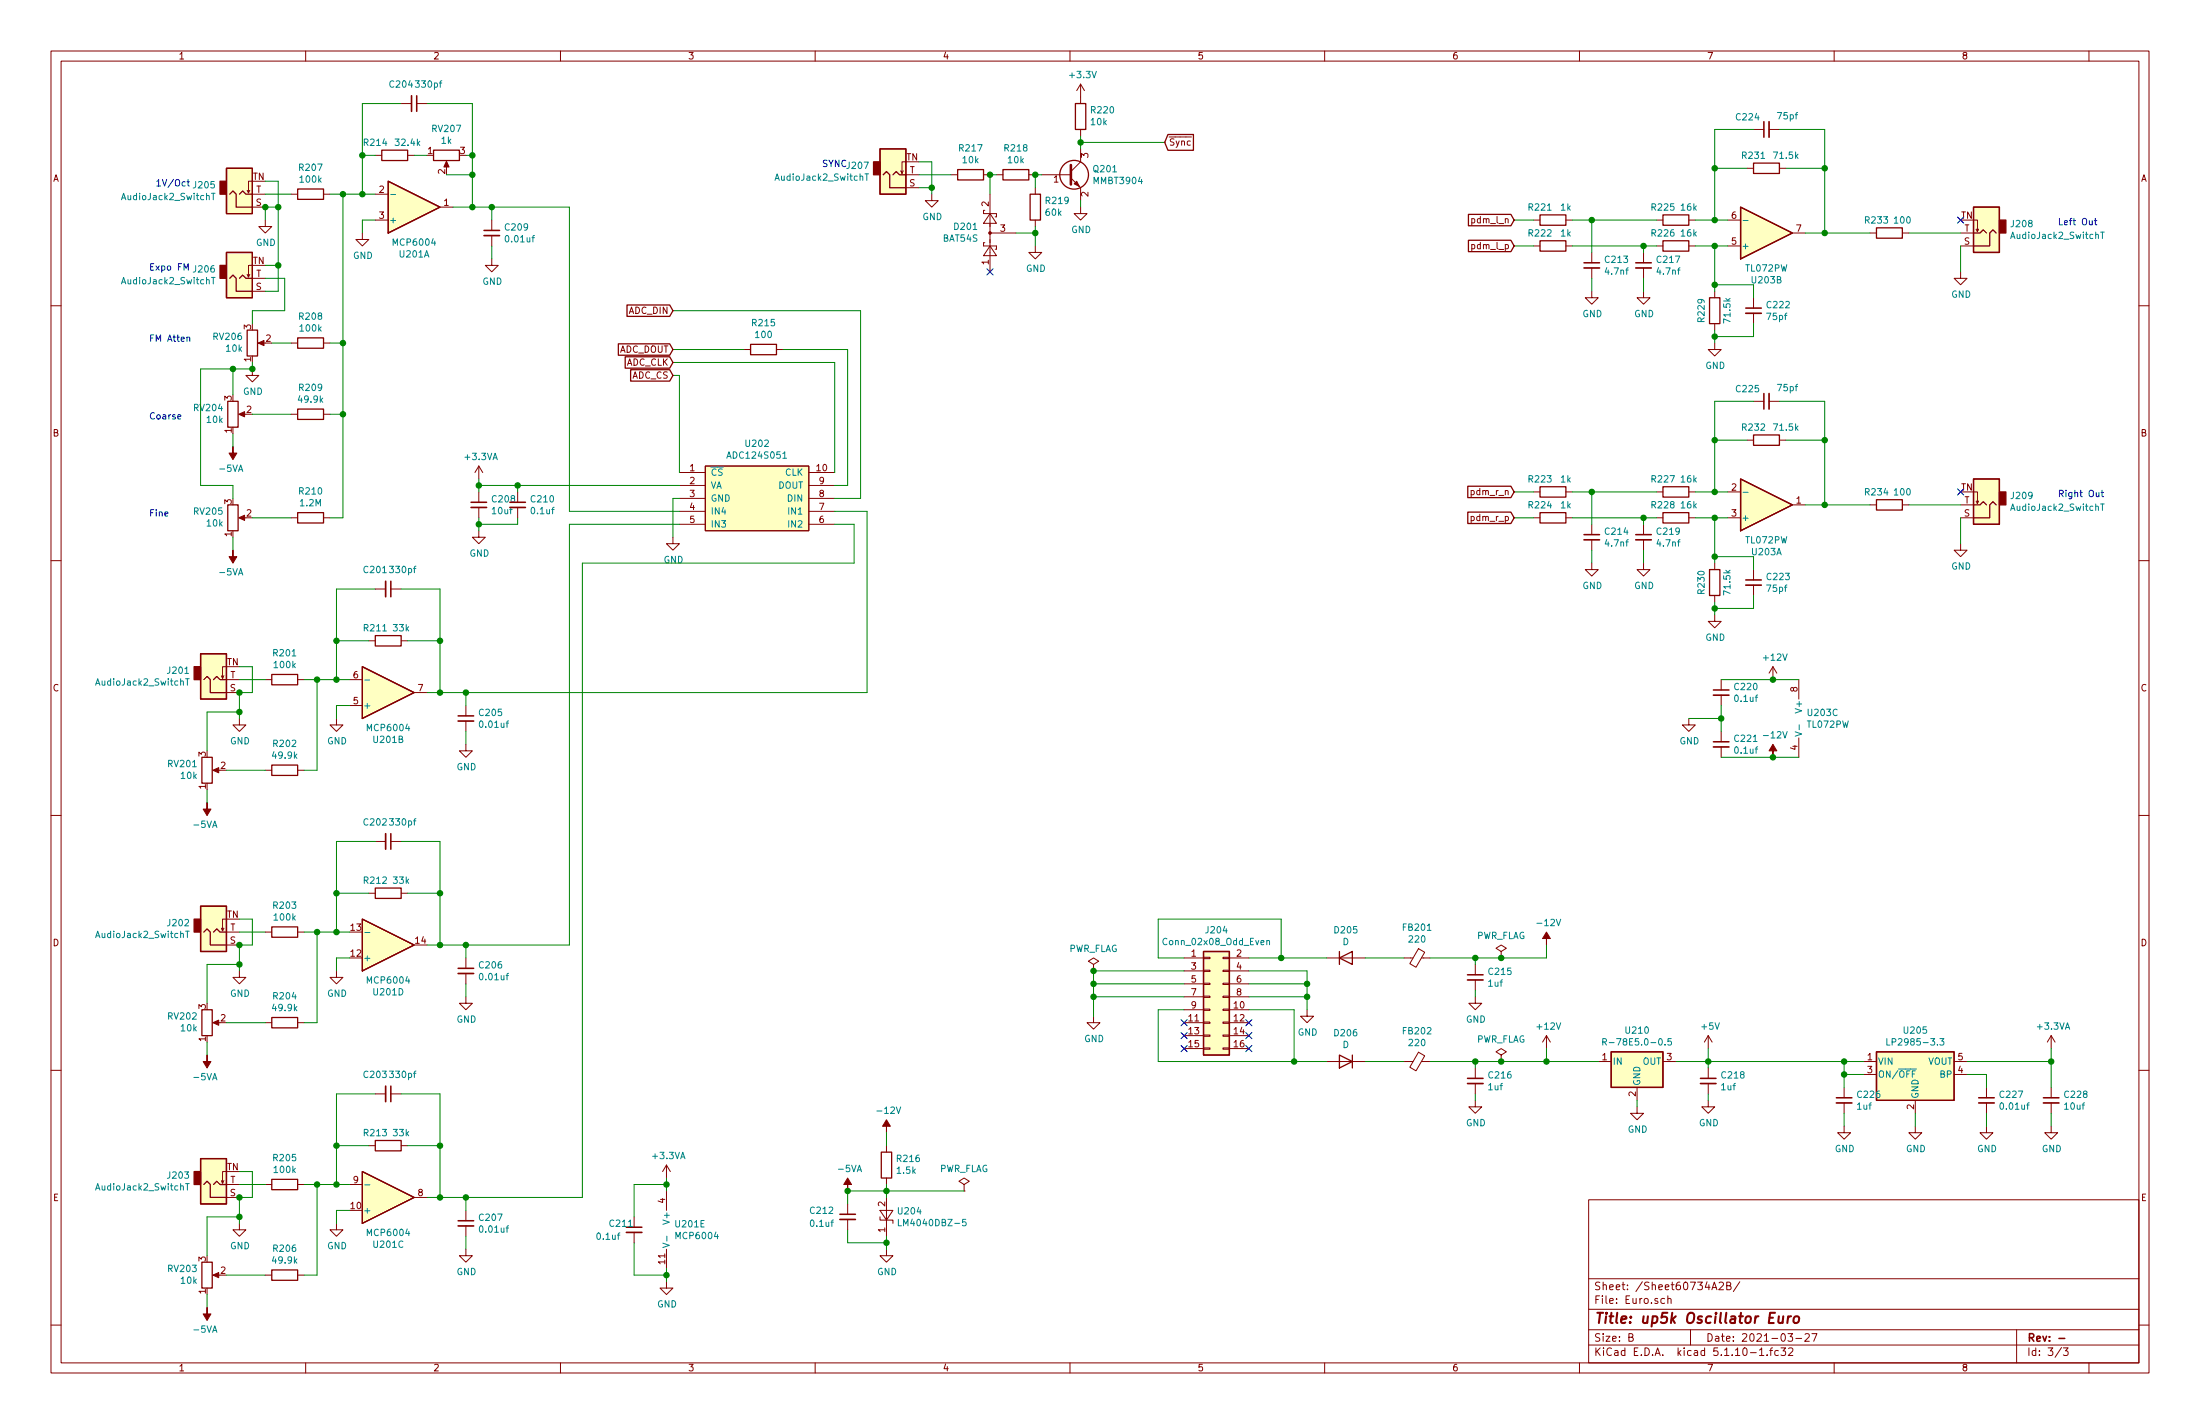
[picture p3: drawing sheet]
<svg xmlns="http://www.w3.org/2000/svg" width="432mm" height="279mm" viewBox="0 0 432 279" stroke-linecap="round" stroke-linejoin="round" font-family="sans-serif">
<g fill="none" stroke="#840000" stroke-width=".2">
<path d="M10 10h411.8v259.4h-411.8zM12 12h407.8v255.4h-407.8zM60 10v2M110 10v2M160 10v2M210 10v2M212.1 16.5v3.8M212.1 16.5l-.8 1.3M212.1 16.5l.8 1.3M260 10v2M310 10v2M360 10v2"/>
<path d="M410 10v2M49 37.3l-.2 .5M49.5 35.6h-.7v2.2l-.3-.5M49.5 38.1h2.6M57.1 38.1h1.3M63.5 38.1h1.3M73.7 38.1h2.5M73.7 30.5h1.2M78.7 20.3h2.1M80 30.5h1.3M81.8 20.3h2M87.6 32v1"/>
<path d="M177.3 33.5l-.3 .5M177.8 31.8h-.8v2.2l-.2-.5M177.8 34.3h2.5M177.8 36.8h2.5M182.9 38.1v1.3h1.2l-1.2 1.2-1.3-1.2h1.3M186.7 34.3h1.3M193 34.3h1.3M194.3 38.1v15.2M195.6 34.3h1.2M201.9 34.3h1.3M203.2 36.8v1.3M204.5 34.3h5.7"/>
<path d="M210.2 34.9l1.9 1.9v2.6M212.1 25.4v1.3M212.1 29.2v2.6l-1.9 1.9M342.9 33h1.3M344.2 25.4h2M347.2 25.4h2M349.2 33h1.3M10 60h2M49 53.8l-.2 .6M49.5 52.1h-.7v2.3l-.3-.6M49.5 40.6h2.6M49.5 57.2h2.6"/>
<path d="M49.5 54.6h2.6M52.1 43.2v1.3h1.2l-1.2 1.2-1.3-1.2h1.3M71.1 45.7v1.3h1.3l-1.3 1.3-1.3-1.3h1.3M73.7 43.2h2.5M86.4 40.6h2.5M96.5 50.8v1.3h1.3l-1.3 1.2-1.3-1.2h1.3M96.5 43.2v2M96.5 46.2v2.1M193.3 47.6h-.3v.7h2.6v.6h-.3M193.3 41.3h-.3v.6h2.6v.6h-.3M194.3 48.3l1.3 1.9h-2.6zM194.3 41.9l1.3 1.9h-2.6z"/>
<path d="M194.3 45.7h5.1M203.2 48.3v1.2h1.3l-1.3 1.3-1.3-1.3h1.3M203.2 43.2v1.3M212.1 40.6v1.3h1.3l-1.3 1.3-1.3-1.3h1.3M301 48.3h1.3M301 43.2h1.3M307.3 48.3h1.3M307.3 43.2h1.3M312.4 57.2v1.2h1.3l-1.3 1.3-1.3-1.3h1.3M312.4 49.5v2.1M312.4 52.6v2M322.6 57.2v1.2h1.2l-1.2 1.3-1.3-1.3h1.3"/>
<path d="M322.6 49.5v2.1M322.6 52.6v2M325.1 48.3h1.3M325.1 43.2h1.3M331.5 48.3h1.2M331.5 43.2h1.2M336.5 57.2v1.2M339.1 48.3h2.5M339.1 43.2h2.5M344.2 58.4v2.1M351.8 45.7h2.5M367 45.7h1.3"/>
<path d="M373.4 45.7h1.2M384.8 53.3v1.3h1.3l-1.3 1.3-1.3-1.3h1.3M384.8 45.7h2.5M384.8 48.3h2.5M387.3 43.2h.8v2.3l.3-.5M387.9 45l.2 .5M419.8 60h2M49.5 72.4v1.3h1.3l-1.3 1.2-1.2-1.2h1.2M51.1 67.3h1M57.1 67.3h1.3M63.5 67.3h1.3M146 68.6h1.3"/>
<path d="M152.4 68.6h1.3M336.5 67.3v1.3h1.3l-1.3 1.3-1.2-1.3h1.2M336.5 63.5v1.3M344.2 61.5v2M344.2 78.7h2M347.2 78.7h2M47.2 81.3h1.1M57.1 81.3h1.3M63.5 81.3h1.3M94 91.4l-.8 1.3M94 91.4v2.6M94 96.5v2.1"/>
<path d="M94 99.6v2M94 91.4l.7 1.3M101.6 96.5v2.1M101.6 99.6v2M133.3 92.7h5.1M133.3 95.3h5.1M133.3 97.8h5.1M138.4 91.4h20.3v12.7h-20.3zM158.7 92.7h5.1M158.7 95.3h5.1M158.7 97.8h5.1M301 96.5h1.3"/>
<path d="M307.3 96.5h1.3M325.1 96.5h1.3M331.5 96.5h1.2M339.1 96.5h2.5M342.9 86.4h1.3M349.2 86.4h1.3M351.8 99.1h2.5M367 99.1h1.3M373.4 99.1h1.2M384.8 99.1h2.5M387.3 96.5h.8v2.3l.3-.5M387.9 98.3l.2 .5"/>
<path d="M10 110h2M47.2 101.6h1.1M57.1 101.6h1.3M63.5 101.6h1.3M73.7 115.6h2M76.7 115.6h2M94 104.1v1.3h1.2l-1.2 1.3-1.3-1.3h1.3M132.1 105.4v1.3h1.2l-1.2 1.3-1.3-1.3h1.3M133.3 100.3h5.1M133.3 102.9h5.1M158.7 100.3h5.1M158.7 102.9h5.1"/>
<path d="M301 101.6h1.3M307.3 101.6h1.3M312.4 110.5v1.3h1.3l-1.3 1.2-1.3-1.2h1.3M312.4 102.9v2M312.4 105.9v2.1M322.6 110.5v1.3h1.2l-1.2 1.2-1.3-1.2h1.3M322.6 102.9v2M322.6 105.9v2.1M325.1 101.6h1.3M331.5 101.6h1.2M336.5 110.5v1.3M336.5 116.8v1.3"/>
<path d="M339.1 101.6h2.5M344.2 111.8v2M344.2 114.8v2M384.8 106.7v1.3h1.3l-1.3 1.2-1.3-1.2h1.3M384.8 101.6h2.5M419.8 110h2M43.9 132.6l-.2 .5M44.4 130.8h-.7v2.3l-.3-.5M44.4 135.9h2.6M44.4 133.4h2.6M52.1 133.4h1.2M58.4 133.4h1.3"/>
<path d="M68.6 133.4h2.5M68.6 138.4h2.5M72.4 125.7h1.3M78.7 125.7h1.3M81.3 135.9h2.5M91.4 138.4v2.1M336.5 120.7v1.2h1.3l-1.3 1.3-1.2-1.3h1.2M337.8 133.4v2M337.8 136.4v2M348 130.8l-.8 1.3M348 130.8v2.6M348 130.8l.7 1.3"/>
<path d="M353.1 133.4v3.8M10 160h2M42.2 151.1h1M47 141v1.2h1.3l-1.3 1.3-1.3-1.3h1.3M52.1 151.1h1.2M58.4 151.1h1.3M66 141v1.2h1.3l-1.3 1.3-1.2-1.3h1.2M91.4 146.1v1.2h1.3l-1.3 1.3-1.2-1.3h1.2M91.4 141.5v2M331.5 141v1.2h1.2l-1.2 1.3-1.3-1.3h1.3M337.8 143.5v2M337.8 146.6v2"/>
<path d="M353.1 144.8v3.8M419.8 160h2M72.4 175.3h1.3M73.7 165.1h2M76.7 165.1h2M78.7 175.3h1.3M43.9 182.1l-.2 .5M44.4 180.3h-.7v2.3l-.3-.5M44.4 182.9h2.6M44.4 185.4h2.6M47 190.5v1.3h1.3l-1.3 1.2-1.3-1.2h1.3M52.1 182.9h1.2"/>
<path d="M58.4 182.9h1.3M66 190.5v1.3h1.3l-1.3 1.2-1.2-1.2h1.2M91.4 195.6v1.3h1.3l-1.3 1.2-1.2-1.2h1.2M91.4 188v2M91.4 191v2M214.6 199.4v1.3h1.3l-1.3 1.2-1.2-1.2h1.2M214.6 189.2l1-.6-1-.6-1 .6 1 .6v1.3M214.6 190.5h.1M232.4 188h3.8M232.4 198.1h3.8M232.4 190.5h3.8M232.4 193h3.8"/>
<path d="M232.4 195.6h3.8M236.2 198h1.3v.2h-1.3zM236.2 192.9h1.3v.3h-1.3zM236.2 190.4h1.3v.2h-1.3zM236.2 187.8h1.3v.3h-1.3zM236.2 195.5h1.3v.2h-1.3zM240 198h1.3v.2h-1.3zM240 192.9h1.3v.3h-1.3zM240 190.4h1.3v.2h-1.3zM240 187.8h1.3v.3h-1.3zM240 195.5h1.3v.2h-1.3zM241.3 188h3.8"/>
<path d="M241.3 198.1h3.8M241.3 190.5h3.8M241.3 193h3.8M241.3 195.6h3.8M256.5 198.1v1.3h1.3l-1.3 1.3-1.2-1.3h1.2M260.3 188h7.7M275.6 188h1.7M278.4 186.1l1.2 .7-1.7 3-1.2-.7zM279 188h1.7M289.6 195.6v1.3h1.2l-1.2 1.2-1.3-1.2h1.3M289.6 189.2v2.1M289.6 192.3v2"/>
<path d="M294.6 186.7l1.1-.6-1.1-.7-1 .7 1 .6v1.3M294.6 188h.1M10 210h2M42.2 200.7h1M52.1 200.7h1.2M58.4 200.7h1.3M73.7 214.6h2M76.7 214.6h2M232.4 200.7h3.8M232.4 203.2h3.8M232.4 205.7h3.8M236.2 200.5h1.3v.3h-1.3z"/>
<path d="M236.2 203.1h1.3v.2h-1.3zM236.2 205.6h1.3v.3h-1.3zM240 200.5h1.3v.3h-1.3zM240 203.1h1.3v.2h-1.3zM240 205.6h1.3v.3h-1.3zM241.3 200.7h3.8M241.3 203.2h3.8M241.3 205.7h3.8M260.3 208.3h7.7M275.6 208.3h1.7M278.4 206.5l1.2 .7-1.7 2.9-1.2-.7zM279 208.3h1.7"/>
<path d="M289.6 215.9v1.3h1.2l-1.2 1.2-1.3-1.2h1.3M289.6 209.6v2M289.6 212.6v2M294.6 207l1.1-.6-1.1-.7-1 .7 1 .6v1.3M294.6 208.3h.1M303.5 203.2l-.7 1.3M303.5 203.2v2.5M303.5 203.2l.8 1.3M313.7 208.3h2.5M321.3 217.2v1.2h1.3l-1.3 1.3-1.3-1.3h1.3M321.3 213.4v2.5M326.4 208.3h2.5"/>
<path d="M335.3 215.9v1.3h1.2l-1.2 1.2-1.3-1.2h1.3M335.3 203.2l-.8 1.3M335.3 203.2v2.5M335.3 209.6v2M335.3 212.6v2M335.3 203.2l.7 1.3M361.9 213.4v2M361.9 216.4v2M365.8 208.3h2.5M365.8 210.8h2.5M375.9 215.9v2.5M383.5 208.3h2.6"/>
<path d="M383.5 210.8h2.6M389.9 213.4v2M389.9 216.4v2M402.6 203.2l-.8 1.3M402.6 203.2v2.5M402.6 213.4v2M402.6 216.4v2M402.6 203.2l.8 1.3M419.8 210h2M43.9 231.6l-.2 .6M44.4 229.9h-.7v2.3l-.3-.6M44.4 235h2.6"/>
<path d="M44.4 232.4h2.6M52.1 232.4h1.2M58.4 232.4h1.3M68.6 232.4h2.5M72.4 224.8h1.3M78.7 224.8h1.3M81.3 235h2.5M91.4 237.5v2M124.5 238.8v2M130.8 228.6l-.8 1.3M130.8 228.6v2.5M130.8 233.7v3.8"/>
<path d="M130.8 228.6l.8 1.3M166.4 236.2v2.1M166.4 239.3v2M172.7 237.5h2.6l-1.3 1.9zM172.7 238.8v.6h2.6v.6M174 235v7.6M174 224.8v1.3M174 231.1v1.3M189.2 232.4l1-.6-1-.7-1 .7 1 .6v1.3M189.2 233.7h.1M311.8 235.4h108v32h-108zM361.9 221v1.3h1.3l-1.3 1.2-1.2-1.2h1.2"/>
<path d="M375.9 221v1.3h1.3l-1.3 1.2-1.3-1.2h1.3M389.9 221v1.3h1.3l-1.3 1.2-1.3-1.2h1.3M402.6 221v1.3h1.3l-1.3 1.2-1.3-1.2h1.3M10 260h2M42.2 250.2h1M47 240v1.3h1.3l-1.3 1.3-1.3-1.3h1.3M52.1 250.2h1.2M58.4 250.2h1.3M66 240v1.3h1.3l-1.3 1.3-1.2-1.3h1.2M91.4 245.1v1.3h1.3l-1.3 1.3-1.2-1.3h1.2M91.4 240.5v2.1M124.5 241.8v2"/>
<path d="M130.8 251.5v1.2h1.3l-1.3 1.3-1.3-1.3h1.3M130.8 245.1v3.8M174 245.1v1.3h1.3l-1.3 1.3-1.3-1.3h1.3M311.8 256.9h108M311.8 250.9h108M326.7 254.8h-.4l-.3 .2 .1 .6 .2 .2 .4-.1M327.4 254.9l.2-.1h.3l.1 1M327.4 254.3v1.5M336 253.1l.5-1.5 .5 1.5M336.1 252.6h.8M337.4 251.7l.6-.1 .2 .1 .1 .3-1 1.1h1M338.9 252.3l.7-.2v-.4l-.2-.1h-.5v1.5h.6l.2-.2 .1-.3-.4-.3"/>
<path d="M341.5 251.5l-1.3 1.9M419.8 260h2M60 267.4v2M110 267.4v2M160 267.4v2M210 267.4v2M260 267.4v2M310 267.4v2M311.8 263.9h108M311.8 260.9h108M319.7 262.4l.7-.1 .1-.2-.1-.4h-.7v1.5h.6l.2-.2 .1-.3-.4-.3M331.8 260.9v3"/>
<path d="M343.6 265.4h1.1M345.3 264.9l.5-.4v1.5M345.3 266h.9M346.8 265.8v.2M347.3 265h.6M347.9 264.5l-.4 .2v1.3M349 265h-.4l-.3 .3 .2 .6h.5M349.6 264.5h.9l-.5 .5 .4 .2v.6l-.2 .2-.6-.2M350.9 261.7h.9l-.4 .6 .4 .1v.6l-.2 .2-.7-.2M351.1 264.6l.5-.1 .2 .1 .1 .3-.9 1.1h.9M352.5 262.6h1.1M354.3 261.8l.5-.1 .3 .1v.3l-.9 1.1h.9"/>
<path d="M355.6 261.7h1l-.6 1.5M360 267.4v2M395.8 260.9v6.5M404.6 264.4l-1.2 1.9M405 264.5h.9l-.5 .5 .4 .2v.6l-.2 .2-.6-.2M410 267.4v2"/>
</g>
<g fill="none" stroke="#840000" stroke-width=".3">
<path d="M81.8 18.8v3M346.2 23.9v3M95 45.2h3M310.9 51.6h3M321.1 51.6h3M342.6 60.5h3.1M346.2 77.2v3.1M92.5 98.6h3M100.1 98.6h3M76.7 114v3.1M310.9 104.9h3M321.1 104.9h3"/>
<path d="M342.6 113.8h3.1M336.3 135.4h3M89.9 140.5h3.1M336.3 145.5h3M76.7 163.6v3M89.9 190h3.1M288 191.3h3.1M76.7 213.1v3.1M288 211.6h3.1M333.8 211.6h3M360.4 215.4h3.1M388.4 215.4h3"/>
<path d="M401.1 215.4h3M89.9 239.5h3.1M164.8 238.3h3.1M122.9 240.8h3.1M404.1 262.6h1.2"/>
</g>
<path d="M349.1 258.3v1.2a.6 .6 0 0 0 .8-.1M350 258.3l-.1 1.3M351 258.3l-.2 1.3M351.5 258.3h-.3l-.3 .3M352.2 258.4l.3-.1a.48 .48 0 0 1 .6 .3l-.2 .8a.54 .54 0 0 1-.5 .2 .54 .54 0 0 1-.4-.4z" fill="none" stroke="#840000" stroke-width=".41"/>
<g fill="none" stroke="#840000" stroke-width=".25">
<path d="M44.4 33h5.1v8.9h-5.1zM45.1 38.1l.6-.6 .7 .6v2.5h3.1M47 38.1l.6-.6 .7 .6h1.2M58.4 37.1h5.1v2h-5.1zM74.9 29.5h5.1v2h-5.1zM76.2 35.6l10.2 5-10.2 5.1zM85.1 29.5h5.1v2h-5.1zM172.7 29.2h5.1v8.9h-5.1zM173.4 34.3l.6-.6 .6 .6v2.5h3.2M175.3 34.3l.6-.6 .6 .6h1.3M188 33.3h5v2h-5zM196.8 33.3h5.1v2h-5.1z"/>
<path d="M202.2 38.1h2v5.1h-2zM211.1 20.3h2v5.1h-2zM229.2 26.4h5v3.1h-5l-.6-1.6zM344.2 32h5v2h-5zM44.4 49.5h5.1v8.9h-5.1zM45.1 54.6l.6-.6 .7 .6v2.6h3.1M47 54.6l.6-.6 .7 .6h1.2M123.1 59.8h8.3l.7 1.2-.7 1.1h-8.3zM288.2 42.1h8.3l.7 1.1-.7 1.1h-8.3zM288.2 47.1h8.3l.7 1.2-.7 1.1h-8.3zM302.3 47.2h5v2.1h-5zM302.3 42.2h5v2h-5z"/>
<path d="M326.4 47.2h5.1v2.1h-5.1zM326.4 42.2h5.1v2h-5.1zM335.5 58.4h2.1v5.1h-2.1zM341.6 40.6l10.2 5.1-10.2 5.1zM368.3 44.7h5.1v2h-5.1zM387.3 40.6h5.1v8.9h-5.1zM387.3 45.7h1.3l.7-.6 .6 .6M391.8 45.7l-.6-.6-.7 .6v2.6h-3.2M44.7 78.7h2v5.1h-2zM48.5 64.8h2v5.1h-2zM58.4 66.3h5.1v2h-5.1zM121.4 67.5h10l.7 1.1-.7 1.1h-10z"/>
<path d="M122.7 70h8.7l.7 1.1-.7 1.1h-8.7zM123.8 72.5h7.6l.7 1.2-.7 1.1h-7.6zM147.3 67.6h5.1v2h-5.1zM44.7 99.1h2v5h-2zM58.4 80.3h5.1v2h-5.1zM288.1 95.4h8.4l.7 1.1-.7 1.1h-8.4zM302.3 95.5h5v2h-5zM326.4 95.5h5.1v2h-5.1zM341.6 94l10.2 5.1-10.2 5zM344.2 85.3h5v2.1h-5zM368.3 98h5.1v2.1h-5.1zM387.3 94h5.1v8.9h-5.1z"/>
<path d="M387.3 99.1h1.3l.7-.7 .6 .7M391.8 99.1l-.6-.7-.7 .7v2.5h-3.2M58.4 100.6h5.1v2h-5.1zM288.1 100.5h8.4l.7 1.1-.7 1.1h-8.4zM302.3 100.6h5v2h-5zM326.4 100.6h5.1v2h-5.1zM335.5 111.8h2.1v5h-2.1zM39.4 128.3h5v8.9h-5zM40 133.4l.6-.7 .7 .7v2.5h3.1M41.9 133.4l.6-.7 .7 .7h1.2M53.3 132.3h5.1v2.1h-5.1zM71.1 130.8l10.2 5.1-10.2 5.1z"/>
<path d="M73.7 124.7h5v2h-5zM39.6 148.6h2.1v5.1h-2.1zM53.3 150.1h5.1v2h-5.1zM39.4 177.8h5v8.9h-5zM73.7 174.2h5v2.1h-5zM39.6 198.1h2.1v5.1h-2.1zM40 182.9l.6-.7 .7 .7v2.5h3.1M41.9 182.9l.6-.7 .7 .7h1.2M53.3 181.9h5.1v2h-5.1zM53.3 199.6h5.1v2.1h-5.1zM71.1 180.3l10.2 5.1-10.2 5.1zM236.2 186.7h5.1v20.3h-5.1z"/>
<path d="M262.9 188l2.5-1.3v2.5zM262.9 186.7v2.5M262.9 207l2.5 1.3-2.5 1.3zM265.4 207v2.6M316.2 206.4h10.2v7h-10.2zM368.3 206.4h15.2v9.5h-15.2zM39.4 227.3h5v8.9h-5zM40 232.4l.6-.6 .7 .6v2.6h3.1M41.9 232.4l.6-.6 .7 .6h1.2M53.3 231.4h5.1v2h-5.1zM71.1 229.9l10.2 5.1-10.2 5zM73.7 223.8h5v2h-5z"/>
<path d="M173 226.1h2v5h-2zM39.6 247.7h2.1v5h-2.1zM53.3 249.2h5.1v2h-5.1z"/>
<circle cx="210.8" cy="34.3" r="2.82"/>
</g>
<g fill="none" stroke="#840000" stroke-width=".33">
<path d="M80.8 18.8v3M347.2 23.9v3M95 46.2h3M310.9 52.6h3M321.1 52.6h3M342.6 61.5h3.1M347.2 77.2v3.1M92.5 99.6h3M100.1 99.6h3M75.7 114v3.1M310.9 105.9h3M321.1 105.9h3"/>
<path d="M342.6 114.8h3.1M336.3 136.4h3M89.9 141.5h3.1M336.3 146.6h3M75.7 163.6v3M89.9 191h3.1M288 192.3h3.1M75.7 213.1v3.1M288 212.6h3.1M333.8 212.6h3M360.4 216.4h3.1M388.4 216.4h3"/>
<path d="M401.1 216.4h3M164.8 239.3h3.1M89.9 240.5h3.1M122.9 241.8h3.1"/>
</g>
<g fill="#ffffc2" stroke="#ffffc2" stroke-width=".2">
<path d="M387.3 94h5.1v8.9h-5.1z"/>
<path d="M39.4 177.8h5v8.9h-5z"/>
<path d="M138.4 91.4h20.3v12.7h-20.3z"/>
<path d="M387.3 40.6h5.1v8.9h-5.1z"/>
<path d="M39.4 227.3h5v8.9h-5z"/>
<path d="M44.4 33h5.1v8.9h-5.1z"/>
<path d="M44.4 49.5h5.1v8.9h-5.1z"/>
<path d="M39.4 128.3h5v8.9h-5z"/>
<path d="M341.6 94l10.2 5.1-10.2 5z"/>
<path d="M76.2 35.6l10.2 5-10.2 5.1z"/>
<path d="M71.1 229.9l10.2 5.1-10.2 5z"/>
<path d="M236.2 186.7h5.1v20.3h-5.1z"/>
<path d="M368.3 206.4h15.2v9.5h-15.2z"/>
<path d="M341.6 40.6l10.2 5.1-10.2 5.1z"/>
<path d="M172.7 29.2h5.1v8.9h-5.1z"/>
<path d="M71.1 180.3l10.2 5.1-10.2 5.1z"/>
<path d="M316.2 206.4h10.2v7h-10.2z"/>
<path d="M71.1 130.8l10.2 5.1-10.2 5.1z"/>
</g>
<g fill="#840000" stroke="#840000" stroke-width=".25">
<path d="M392.4 96.5h1.3v2.6h-1.3z"/>
<path d="M38.1 180.3h1.3v2.6h-1.3z"/>
<path d="M392.4 43.2h1.3v2.5h-1.3z"/>
<path d="M38.1 229.9h1.3v2.5h-1.3z"/>
<path d="M43.2 35.6h1.2v2.5h-1.2z"/>
<path d="M43.2 52.1h1.2v2.5h-1.2z"/>
<path d="M38.1 130.8h1.3v2.6h-1.3z"/>
<path d="M171.4 31.8h1.3v2.5h-1.3z"/>
</g>
<g fill="none" stroke="#008484" stroke-width=".2">
<path d="M41.5 37.9h.7M41.9 37.9v1.3M76.7 38.2h1M169.8 34.1h.7M170.1 34.1v1.3M41.5 54.4h.7M41.9 54.4v1.3M342.1 43.3h1M412.3 45.5h.7M412.6 45.5v1.3M153.6 89.9h.8M342.1 96.6h1"/>
<path d="M412.3 98.9h.7M412.6 98.9v1.3M36.4 133.2h.7M36.8 133.2v1.2M71.6 133.4h1M352.3 143.6l1.3 .4-1.3 .4M353.1 142.2v1M36.4 182.7h.7M36.8 182.7v1.3M71.6 183h1M248.6 184.7l.5-.1 .1 .8M248.6 184.5v.9"/>
<path d="M314.6 204.4h.6l.1-.2-.1-.3-.6-.1v1.3M314.9 204.4l.4 .7M328 203.8h-.6v.6l.1-.1 .5 .1v.5l-.2 .2-.4-.2M370.3 203.8v1.3h.6M375 209.8h1.1M375.9 210.1h-.6v1.3M380.7 203.8h.8l-.4 .5 .4 .1v.5l-.2 .2-.6-.2M36.4 232.2h.7M36.8 232.2v1.3M71.6 232.5h1M176.3 239.2v1.3h.6M189.6 239.2h-.6l-.1 .7 .5-.2 .2 .3v.3l-.2 .2-.5-.1"/>
<path d="M130.1 243.9l1.3 .4-1.3 .5M130.9 242.5v1"/>
</g>
<g fill="#840000" stroke="#840000" stroke-width=".2">
<path d="M41.8 200.7l1.1-.5v1z"/>
<path d="M40.6 207v1.3h.8l-.8 1.3-.7-1.3h.7z"/>
<path d="M41.8 250.2l1.1-.5v1z"/>
<path d="M40.6 256.5v1.3h.8l-.8 1.3-.7-1.3h.7z"/>
<path d="M46.9 81.3l1.1-.5v1z"/>
<path d="M45.7 87.6v1.3h.8l-.8 1.3-.7-1.3h.7z"/>
<path d="M87.6 31.6l.5 1.2h-1z"/>
<path d="M46.9 101.6l1.1-.5v1z"/>
<path d="M45.7 108v1.2h.8l-.8 1.3-.7-1.3h.7z"/>
<path d="M50.7 67.3l1.1-.5v1z"/>
<path d="M41.8 151.1l1.1-.5v1z"/>
<path d="M40.6 157.5v1.3h.8l-.8 1.2-.7-1.2h.7z"/>
<path d="M166.4 231.1l.7 1.3h-.7v1.3v-1.3h-.8z"/>
<path d="M174 219.7l.8 1.3h-.8v1.3v-1.3h-.8z"/>
<path d="M303.5 182.9l.8 1.3h-.8v1.2v-1.2h-.7z"/>
<path d="M348 146.1l.7 1.2h-.7v1.3v-1.3h-.8z"/>
<path d="M210.8 36.1l.5-.5 .5 1z"/>
<circle cx="194.3" cy="45.7" r=".25"/>
</g>
<path d="M210.2 32.4v3.8" fill="none" stroke="#840000" stroke-width=".51"/>
<g fill="none" stroke="#008400" stroke-width=".2">
<path d="M52.1 35.6h2.5v21.6h-2.5M52.1 38.1h5M64.8 38.1h8.9M67.3 38.1v63.5h-2.5M71.1 30.5h2.6M78.7 20.3h-7.6v17.8M81.3 30.5h2.5M83.8 20.3h8.9v20.3M87.6 34.3h5.1M91.4 30.5h1.3M180.3 34.3h6.4M180.3 31.8h2.6v6.3"/>
<path d="M180.3 36.8h2.6M195.6 34.3h-1.3v3.8M204.5 34.3h-1.3v2.5M212.1 26.7v2.5M212.1 39.4v1.2M212.1 27.9h16.5M336.5 33h6.4M344.2 25.4h-7.7v17.8M349.2 25.4h8.9v20.3M350.5 33h7.6M52.1 54.6h3.8v6.4h-6.4v2.5M52.1 52.1h2.5"/>
<path d="M54.6 40.6h-2.5v2.6M73.7 43.2h-2.6v2.5M88.9 40.6h22.9v59.7h21.5M96.5 40.6v2.6M96.5 48.3v2.5M199.4 45.7h3.8M203.2 44.5v3.8M297.2 43.2h3.8M297.2 48.3h3.8M308.6 43.2h16.5M308.6 48.3h16.5M312.4 43.2v6.3"/>
<path d="M312.4 54.6v2.6M322.6 48.3v1.2M322.6 54.6v2.6M332.7 43.2h6.4M332.7 48.3h6.4M336.5 48.3v8.9M336.5 55.9h7.7v2.5M354.3 45.7h12.7M374.6 45.7h10.2M384.8 48.3v5M45.7 72.4v5.1M49.5 71.1v1.3h-10.1v22.9h6.3v2.5"/>
<path d="M53.3 67.3h3.8M64.8 67.3h2.5M132.1 61h36.8v36.8h-5.1M132.1 71.1h31.7v21.6M132.1 73.7h1.2v19M132.1 68.6h13.9M153.7 68.6h12.7v26.7h-2.6M336.5 64.8v2.5M344.2 78.7h-7.7v17.8M344.2 63.5v2.5h-7.7M349.2 78.7h8.9v20.4M45.7 85.1v2.5"/>
<path d="M49.5 81.3h7.6M64.8 81.3h2.5M94 95.3h39.3M94 94v2.5M101.6 95.3v1.2M133.3 97.8h-1.2v7.6M297.2 96.5h3.8M308.6 96.5h16.5M312.4 96.5v6.4M332.7 96.5h6.4M336.5 86.4h6.4M350.5 86.4h7.6"/>
<path d="M354.3 99.1h12.7M374.6 99.1h10.2M45.7 105.4v2.6M49.5 101.6h7.6M73.7 115.6h-7.7v17.8M78.7 115.6h7.7v20.3M94 101.6v2.5M101.6 101.6v1.3h-7.6M133.3 102.9h-21.5v82.5h-28M163.8 102.9h3.8v7.6h-53.3v124.5h-30.5M163.8 100.3h6.4v35.6h-86.4M297.2 101.6h3.8"/>
<path d="M308.6 101.6h16.5M312.4 108v2.5M322.6 101.6v1.3M322.6 108v2.5M332.7 101.6h6.4M336.5 101.6v8.9M336.5 118.1v2.6M336.5 109.2h7.7v2.6M344.2 116.8v2.6h-7.7M384.8 101.6v5.1M47 130.8h2.5v5.1h-2.5v5.1M47 133.4h5.1"/>
<path d="M47 139.7h-6.4v7.6M59.7 133.4h8.9M62.2 133.4v17.7h-2.5M66 125.7h6.4M68.6 138.4h-2.6v2.6M80 125.7h6.4M91.4 135.9v2.5M337.8 133.4h15.3M337.8 138.4v5.1M40.6 154.9v2.6M44.4 151.1h7.7M91.4 143.5v2.6"/>
<path d="M331.5 141h6.3M337.8 148.6h15.3M66 175.3h6.4M73.7 165.1h-7.7v17.8M78.7 165.1h7.7v20.3M80 175.3h6.4M47 180.3h2.5v5.1h-2.5v5.1M47 189.2h-6.4v7.7M47 182.9h5.1M59.7 182.9h8.9M62.2 182.9v17.8h-2.5M68.6 188h-2.6v2.5"/>
<path d="M91.4 185.4v2.6M91.4 193v2.6M214.6 193h17.8M214.6 195.6h17.8M232.4 198.1h-5.1v10.2h33M232.4 188h-5.1v-7.7h24.2v7.7M232.4 190.5h-17.8v8.9M245.1 188h15.2M245.1 193h11.4M245.1 198.1h8.9v10.2M245.1 190.5h11.4v7.6M245.1 195.6h11.4"/>
<path d="M268 188h7.6M289.6 188v1.2M289.6 194.3v1.3M303.5 185.4v2.6h-22.8M40.6 204.5v2.5M44.4 200.7h7.7M73.7 214.6h-7.7v17.8M78.7 214.6h7.7v20.4M268 208.3h7.6M280.7 208.3h33M289.6 208.3v1.3M289.6 214.6v1.3"/>
<path d="M303.5 205.7v2.6M321.3 215.9v1.3M328.9 208.3h36.9M335.3 205.7v3.9M335.3 214.6v1.3M361.9 210.8h3.9M361.9 208.3v5.1M361.9 218.4v2.6M375.9 218.4v2.6M386.1 208.3h16.5M386.1 210.8h3.8v2.6M389.9 218.4v2.6"/>
<path d="M402.6 205.7v7.7M402.6 218.4v2.6M47 229.9h2.5v5.1h-2.5v5M47 232.4h5.1M47 238.8h-6.4v7.6M59.7 232.4h8.9M62.2 232.4v17.8h-2.5M66 224.8h6.4M68.6 237.5h-2.6v2.5M80 224.8h6.4M91.4 235v2.5M130.8 232.4h-6.3v6.4"/>
<path d="M130.8 231.1v2.6M174 222.3v2.5M174 232.4v2.6M189.2 233.7h-22.8v2.5M40.6 254v2.5M44.4 250.2h7.7M91.4 242.6v2.5M124.5 243.8v6.4h6.3M130.8 248.9v2.6M166.4 241.3v2.5h7.6M174 242.6v2.5"/>
</g>
<path d="M36.7 35.7h.5M36.9 35.2v1.1l.3 .2M36.1 53v-1.3l.4 1 .5-1v1.3M411 43.3h.6M411.3 42.8v1.1l.3 .2M36.7 66.3l.5-.1 .1 .8M34.9 81.8l.6-.1-.1-.3h-.3l-.2 .2 .1 .6h.4M411.4 96.6l.1 .8 .5-.1M412 96.6v.9M412.4 96.6h.5M412.6 96.2v1.1l.3 .2" fill="none" stroke="#0000c2" stroke-width=".2"/>
<g fill="#008400" stroke="#008400" stroke-width=".25">
<circle cx="71.1" cy="30.5" r=".51"/>
<circle cx="91.4" cy="185.4" r=".51"/>
<circle cx="289.6" cy="188" r=".51"/>
<circle cx="256.5" cy="193" r=".51"/>
<circle cx="182.9" cy="36.8" r=".51"/>
<circle cx="54.6" cy="40.6" r=".51"/>
<circle cx="49.5" cy="72.4" r=".51"/>
<circle cx="214.6" cy="195.6" r=".51"/>
<circle cx="67.3" cy="81.3" r=".51"/>
<circle cx="92.7" cy="30.5" r=".51"/>
<circle cx="289.6" cy="208.3" r=".51"/>
<circle cx="54.6" cy="52.1" r=".51"/>
<circle cx="194.3" cy="34.3" r=".51"/>
<circle cx="303.5" cy="208.3" r=".51"/>
<circle cx="336.5" cy="43.2" r=".51"/>
<circle cx="348" cy="133.4" r=".51"/>
<circle cx="256.5" cy="195.6" r=".51"/>
<circle cx="45.7" cy="72.4" r=".51"/>
<circle cx="91.4" cy="235" r=".51"/>
<circle cx="67.3" cy="38.1" r=".51"/>
<circle cx="251.5" cy="188" r=".51"/>
<circle cx="92.7" cy="34.3" r=".51"/>
<circle cx="71.1" cy="38.1" r=".51"/>
<circle cx="67.3" cy="67.3" r=".51"/>
<circle cx="348" cy="148.6" r=".51"/>
<circle cx="212.1" cy="27.9" r=".51"/>
<circle cx="254" cy="208.3" r=".51"/>
<circle cx="203.2" cy="45.7" r=".51"/>
<circle cx="92.7" cy="40.6" r=".51"/>
<circle cx="214.6" cy="193" r=".51"/>
<circle cx="358.1" cy="45.7" r=".51"/>
<circle cx="174" cy="243.8" r=".51"/>
<circle cx="66" cy="232.4" r=".51"/>
<circle cx="66" cy="224.8" r=".51"/>
<circle cx="203.2" cy="34.3" r=".51"/>
<circle cx="312.4" cy="96.5" r=".51"/>
<circle cx="62.2" cy="232.4" r=".51"/>
<circle cx="174" cy="233.7" r=".51"/>
<circle cx="166.4" cy="233.7" r=".51"/>
<circle cx="86.4" cy="224.8" r=".51"/>
<circle cx="86.4" cy="235" r=".51"/>
<circle cx="47" cy="139.7" r=".51"/>
<circle cx="130.8" cy="232.4" r=".51"/>
<circle cx="47" cy="135.9" r=".51"/>
<circle cx="130.8" cy="250.2" r=".51"/>
<circle cx="322.6" cy="101.6" r=".51"/>
<circle cx="336.5" cy="66" r=".51"/>
<circle cx="86.4" cy="185.4" r=".51"/>
<circle cx="47" cy="185.4" r=".51"/>
<circle cx="336.5" cy="55.9" r=".51"/>
<circle cx="86.4" cy="175.3" r=".51"/>
<circle cx="47" cy="189.2" r=".51"/>
<circle cx="336.5" cy="48.3" r=".51"/>
<circle cx="312.4" cy="43.2" r=".51"/>
<circle cx="358.1" cy="33" r=".51"/>
<circle cx="322.6" cy="48.3" r=".51"/>
<circle cx="66" cy="182.9" r=".51"/>
<circle cx="336.5" cy="33" r=".51"/>
<circle cx="62.2" cy="182.9" r=".51"/>
<circle cx="66" cy="175.3" r=".51"/>
<circle cx="66" cy="133.4" r=".51"/>
<circle cx="91.4" cy="135.9" r=".51"/>
<circle cx="96.5" cy="40.6" r=".51"/>
<circle cx="335.3" cy="208.3" r=".51"/>
<circle cx="294.6" cy="208.3" r=".51"/>
<circle cx="294.6" cy="188" r=".51"/>
<circle cx="52.1" cy="40.6" r=".51"/>
<circle cx="214.6" cy="190.5" r=".51"/>
<circle cx="337.8" cy="141" r=".51"/>
<circle cx="361.9" cy="208.3" r=".51"/>
<circle cx="361.9" cy="210.8" r=".51"/>
<circle cx="86.4" cy="135.9" r=".51"/>
<circle cx="86.4" cy="125.7" r=".51"/>
<circle cx="358.1" cy="99.1" r=".51"/>
<circle cx="94" cy="95.3" r=".51"/>
<circle cx="336.5" cy="119.4" r=".51"/>
<circle cx="336.5" cy="96.5" r=".51"/>
<circle cx="336.5" cy="86.4" r=".51"/>
<circle cx="66" cy="125.7" r=".51"/>
<circle cx="47" cy="238.8" r=".51"/>
<circle cx="358.1" cy="86.4" r=".51"/>
<circle cx="62.2" cy="133.4" r=".51"/>
<circle cx="47" cy="235" r=".51"/>
<circle cx="336.5" cy="101.6" r=".51"/>
<circle cx="101.6" cy="95.3" r=".51"/>
<circle cx="94" cy="102.9" r=".51"/>
<circle cx="336.5" cy="109.2" r=".51"/>
<circle cx="402.6" cy="208.3" r=".51"/>
</g>
<g fill="none" stroke="#000084" stroke-width=".2">
<path d="M193.7 52.7l1.2 1.2M194.9 52.7l-1.2 1.2M384.2 42.6l1.2 1.2M385.4 42.6l-1.2 1.2M384.2 95.9l1.2 1.2M385.4 95.9l-1.2 1.2M231.8 200.1l1.2 1.2M231.8 202.6l1.2 1.2M231.8 205.1l1.2 1.2M233 200.1l-1.2 1.2M233 202.6l-1.2 1.2M233 205.1l-1.2 1.2"/>
<path d="M244.5 205.1l1.2 1.2M244.5 202.6l1.2 1.2M244.5 200.1l1.2 1.2M245.7 205.1l-1.2 1.2M245.7 202.6l-1.2 1.2M245.7 200.1l-1.2 1.2"/>
</g>
<text font-size="2.8" fill="#840000" x="312.8" y="259.7">Title: up5k Oscillator Euro</text>
<g font-size="2.1" fill="#840000">
<text x="312.8" y="255.8">File: Euro.sch</text>
<text x="312.8" y="253.1">Sheet: /Sheet60734A2B/</text>
<text x="312.8" y="263.2">Size: B</text>
<text x="334.8" y="263.2">Date: 2021-03-27</text>
<text x="397.8" y="263.2">Rev: -</text>
<text x="312.8" y="266">KiCad E.D.A. kicad 5.1.10-1.fc32</text>
<text x="397.8" y="266">Id: 3/3</text>
</g>
<g font-size="1.8" fill="#840000">
<text x="35" y="11.6">1</text>
<text x="85" y="11.6">2</text>
<text x="135" y="11.6">3</text>
<text x="185" y="11.6">4</text>
<text x="235" y="11.6">5</text>
<text x="285" y="11.6">6</text>
<text x="335" y="11.6">7</text>
<text x="385" y="11.6">8</text>
<text x="229.4" y="28.6">Sync</text>
<text x="10.4" y="35.6">A</text>
<text x="49.6" y="35.3">TN</text>
<text x="84" y="30.2">1</text>
<text x="87.4" y="34.1" transform="rotate(-90 87.4 34.1)">2</text>
<text x="90.3" y="30.2">3</text>
<text x="177.9" y="31.5">TN</text>
<text x="178.5" y="34">T</text>
<text x="206.8" y="35.8">1</text>
<text x="213.6" y="31" transform="rotate(-90 213.6 31)">3</text>
<text x="420.2" y="35.6">A</text>
<text x="50.2" y="40.4">S</text>
<text x="50.3" y="37.8">T</text>
<text x="74.4" y="37.8">2</text>
<text x="87.1" y="40.4">1</text>
<text x="178.5" y="36.6">S</text>
<text x="194.1" y="40.5" transform="rotate(-90 194.1 40.5)">2</text>
<text x="213.6" y="38.6" transform="rotate(-90 213.6 38.6)">2</text>
<text x="74.4" y="42.9">3</text>
<text x="196.4" y="45.5">3</text>
<text x="289.1" y="43.8">pdm_l_n</text>
<text x="339.9" y="42.9">6</text>
<text x="352.6" y="45.5">7</text>
<text x="384.9" y="42.9">TN</text>
<text x="385.5" y="45.5">T</text>
<text x="49.6" y="51.8">TN</text>
<text x="194.1" y="51.9" transform="rotate(-90 194.1 51.9)">1</text>
<text x="289.1" y="48.9">pdm_l_p</text>
<text x="339.9" y="48">5</text>
<text x="385.5" y="48">S</text>
<text x="50.2" y="56.9">S</text>
<text x="50.3" y="54.4">T</text>
<text x="49.3" y="64.6" transform="rotate(-90 49.3 64.6)">3</text>
<text x="123.4" y="61.6">ADC_DIN</text>
<text x="49.3" y="71" transform="rotate(-90 49.3 71)">1</text>
<text x="52.2" y="67.1">2</text>
<text x="121.5" y="69.2">ADC_DOUT</text>
<text x="122.8" y="71.8">ADC_CLK</text>
<text x="124" y="74.3">ADC_CS</text>
<text x="45.5" y="78.6" transform="rotate(-90 45.5 78.6)">3</text>
<text x="48.4" y="81">2</text>
<text x="10.4" y="85.6">B</text>
<text x="45.5" y="84.9" transform="rotate(-90 45.5 84.9)">1</text>
<text x="420.2" y="85.6">B</text>
<text x="135.4" y="92.5">1</text>
<text x="135.4" y="95">2</text>
<text x="160.3" y="92.5">10</text>
<text x="160.8" y="95">9</text>
<text x="45.5" y="98.9" transform="rotate(-90 45.5 98.9)">3</text>
<text x="48.4" y="101.3">2</text>
<text x="135.4" y="97.5">3</text>
<text x="135.4" y="100.1">4</text>
<text x="160.8" y="100.1">7</text>
<text x="160.8" y="97.5">8</text>
<text x="288.9" y="97.2">pdm_r_n</text>
<text x="339.9" y="96.3">2</text>
<text x="339.9" y="101.3">3</text>
<text x="352.6" y="98.8">1</text>
<text x="384.9" y="96.3">TN</text>
<text x="385.5" y="101.3">S</text>
<text x="385.5" y="98.8">T</text>
<text x="45.5" y="105.3" transform="rotate(-90 45.5 105.3)">1</text>
<text x="135.4" y="102.6">5</text>
<text x="160.8" y="102.6">6</text>
<text x="288.9" y="102.2">pdm_r_p</text>
<text x="44.6" y="130.6">TN</text>
<text x="10.4" y="135.6">C</text>
<text x="45.1" y="135.6">S</text>
<text x="45.2" y="133.1">T</text>
<text x="69.4" y="133.1">6</text>
<text x="82.1" y="135.6">7</text>
<text x="352.8" y="135.7" transform="rotate(-90 352.8 135.7)">8</text>
<text x="420.2" y="135.6">C</text>
<text x="69.4" y="138.2">5</text>
<text x="40.4" y="148.4" transform="rotate(-90 40.4 148.4)">3</text>
<text x="352.8" y="147.2" transform="rotate(-90 352.8 147.2)">4</text>
<text x="40.4" y="154.8" transform="rotate(-90 40.4 154.8)">1</text>
<text x="43.3" y="150.9">2</text>
<text x="10.4" y="185.6">D</text>
<text x="44.6" y="180.1">TN</text>
<text x="45.1" y="185.2">S</text>
<text x="45.2" y="182.6">T</text>
<text x="68.9" y="182.6">13</text>
<text x="81.6" y="185.2">14</text>
<text x="420.2" y="185.6">D</text>
<text x="68.9" y="187.7">12</text>
<text x="233.8" y="187.7">1</text>
<text x="233.8" y="190.2">3</text>
<text x="242.7" y="187.7">2</text>
<text x="242.7" y="190.2">4</text>
<text x="40.4" y="198" transform="rotate(-90 40.4 198)">3</text>
<text x="233.8" y="192.8">5</text>
<text x="233.8" y="195.3">7</text>
<text x="233.8" y="197.9">9</text>
<text x="242.2" y="197.9">10</text>
<text x="242.7" y="192.8">6</text>
<text x="242.7" y="195.3">8</text>
<text x="43.3" y="200.4">2</text>
<text x="233.3" y="200.4">11</text>
<text x="233.3" y="202.9">13</text>
<text x="242.2" y="200.4">12</text>
<text x="242.2" y="202.9">14</text>
<text x="40.4" y="204.3" transform="rotate(-90 40.4 204.3)">1</text>
<text x="233.3" y="205.5">15</text>
<text x="242.2" y="205.5">16</text>
<text x="314.5" y="208">1</text>
<text x="327.2" y="208">3</text>
<text x="366.5" y="208">1</text>
<text x="384.3" y="208">5</text>
<text x="321.1" y="215.1" transform="rotate(-90 321.1 215.1)">2</text>
<text x="366.5" y="210.6">3</text>
<text x="384.3" y="210.6">4</text>
<text x="375.7" y="217.7" transform="rotate(-90 375.7 217.7)">2</text>
<text x="44.6" y="229.6">TN</text>
<text x="45.2" y="232.2">T</text>
<text x="69.4" y="232.2">9</text>
<text x="10.4" y="235.6">E</text>
<text x="45.1" y="234.7">S</text>
<text x="68.9" y="237.2">10</text>
<text x="82.1" y="234.7">8</text>
<text x="130.6" y="236.1" transform="rotate(-90 130.6 236.1)">4</text>
<text x="173.7" y="236.7" transform="rotate(-90 173.7 236.7)">2</text>
<text x="420.2" y="235.6">E</text>
<text x="173.7" y="241.8" transform="rotate(-90 173.7 241.8)">1</text>
<text x="40.4" y="247.5" transform="rotate(-90 40.4 247.5)">3</text>
<text x="43.3" y="249.9">2</text>
<text x="130.6" y="248" transform="rotate(-90 130.6 248)">11</text>
<text x="40.4" y="253.8" transform="rotate(-90 40.4 253.8)">1</text>
<text x="35" y="269">1</text>
<text x="85" y="269">2</text>
<text x="135" y="269">3</text>
<text x="185" y="269">4</text>
<text x="235" y="269">5</text>
<text x="285" y="269">6</text>
<text x="335" y="269">7</text>
<text x="385" y="269">8</text>
</g>
<g font-size="1.8" fill="#008484">
<text x="76.6" y="17.2">C204</text>
<text x="81.8" y="17.2">330pf</text>
<text x="210.1" y="15.3">+3.3V</text>
<text x="214.3" y="22.3">R220</text>
<text x="340.9" y="23.6">C224</text>
<text x="349" y="23.4">75pf</text>
<text x="71.6" y="28.6">R214</text>
<text x="77.8" y="28.6">32.4k</text>
<text x="84.9" y="25.9">RV207</text>
<text x="86.7" y="28.2">1k</text>
<text x="188.4" y="29.7">R217</text>
<text x="197.3" y="29.7">R218</text>
<text x="214.2" y="24.6">10k</text>
<text x="58.9" y="33.5">R207</text>
<text x="59" y="35.8">100k</text>
<text x="152.5" y="35.5">AudioJack2_SwitchT</text>
<text x="189" y="32">10k</text>
<text x="197.9" y="32">10k</text>
<text x="214.8" y="33.8">Q201</text>
<text x="342.1" y="31.2">R231</text>
<text x="348.3" y="31.2">71.5k</text>
<text x="24.2" y="39.3">AudioJack2_SwitchT</text>
<text x="38.1" y="37">J205</text>
<text x="205.4" y="40">R219</text>
<text x="214.8" y="36.1">MMBT3904</text>
<text x="300.2" y="41.3">R221</text>
<text x="306.4" y="41.3">1k</text>
<text x="324.3" y="41.3">R225</text>
<text x="330" y="41.3">16k</text>
<text x="76.3" y="43.8">+</text>
<text x="99.3" y="45.2">C209</text>
<text x="99.4" y="47.5">0.01uf</text>
<text x="181.1" y="43.2">GND</text>
<text x="185.1" y="47.4">BAT54S</text>
<text x="187.4" y="45.1">D201</text>
<text x="205.3" y="42.3">60k</text>
<text x="210.3" y="45.7">GND</text>
<text x="300.2" y="46.4">R222</text>
<text x="306.4" y="46.4">1k</text>
<text x="324.3" y="46.4">R226</text>
<text x="330" y="46.4">16k</text>
<text x="366.2" y="43.9">R233</text>
<text x="371.9" y="43.9">100</text>
<text x="394.9" y="44.6">J208</text>
<text x="395" y="46.9">AudioJack2_SwitchT</text>
<text x="38.1" y="53.5">J206</text>
<text x="50.2" y="48.3">GND</text>
<text x="69.3" y="50.8">GND</text>
<text x="77.3" y="48.2">MCP6004</text>
<text x="78.5" y="50.5">U201A</text>
<text x="201.4" y="53.3">GND</text>
<text x="315.2" y="51.6">C213</text>
<text x="315.2" y="53.9">4.7nf</text>
<text x="325.3" y="51.6">C217</text>
<text x="325.4" y="53.9">4.7nf</text>
<text x="341.8" y="48.9">+</text>
<text x="342.7" y="53.3">TL072PW</text>
<text x="24.2" y="55.8">AudioJack2_SwitchT</text>
<text x="94.7" y="55.9">GND</text>
<text x="344" y="55.6">U203B</text>
<text x="383" y="58.4">GND</text>
<text x="58.9" y="62.7">R208</text>
<text x="59" y="65">100k</text>
<text x="147.8" y="64">R215</text>
<text x="310.6" y="62.2">GND</text>
<text x="320.8" y="62.2">GND</text>
<text x="334.6" y="63.1" transform="rotate(-90 334.6 63.1)">R229</text>
<text x="339.6" y="63.2" transform="rotate(-90 339.6 63.2)">71.5k</text>
<text x="346.9" y="60.5">C222</text>
<text x="346.9" y="62.8">75pf</text>
<text x="42" y="66.7">RV206</text>
<text x="44.5" y="69">10k</text>
<text x="148.4" y="66.3">100</text>
<text x="47.7" y="77.5">GND</text>
<text x="58.9" y="76.7">R209</text>
<text x="334.7" y="72.4">GND</text>
<text x="340.9" y="77">C225</text>
<text x="349" y="76.8">75pf</text>
<text x="38.2" y="80.7">RV204</text>
<text x="40.7" y="83">10k</text>
<text x="58.8" y="79">49.9k</text>
<text x="143.1" y="90">ADC124S051</text>
<text x="146.5" y="87.7">U202</text>
<text x="342.1" y="84.5">R232</text>
<text x="348.3" y="84.5">71.5k</text>
<text x="43.3" y="92.6">-5VA</text>
<text x="91.4" y="90.3">+3.3VA</text>
<text x="139.4" y="93.3">CS</text>
<text x="139.4" y="95.9">VA</text>
<text x="152.7" y="95.9">DOUT</text>
<text x="154.1" y="93.3">CLK</text>
<text x="300.2" y="94.7">R223</text>
<text x="306.4" y="94.7">1k</text>
<text x="324.3" y="94.7">R227</text>
<text x="330" y="94.7">16k</text>
<text x="38.2" y="101">RV205</text>
<text x="58.9" y="97">R210</text>
<text x="59" y="99.3">1.2M</text>
<text x="96.7" y="98.6">C208</text>
<text x="96.7" y="100.9">10uf</text>
<text x="104.3" y="98.6">C210</text>
<text x="104.4" y="100.9">0.1uf</text>
<text x="139.4" y="98.4">GND</text>
<text x="139.4" y="101">IN4</text>
<text x="154.7" y="98.4">DIN</text>
<text x="155" y="101">IN1</text>
<text x="300.2" y="99.7">R224</text>
<text x="306.4" y="99.7">1k</text>
<text x="324.3" y="99.7">R228</text>
<text x="330" y="99.7">16k</text>
<text x="366.2" y="97.2">R234</text>
<text x="371.9" y="97.2">100</text>
<text x="394.9" y="97.9">J209</text>
<text x="395" y="100.2">AudioJack2_SwitchT</text>
<text x="40.7" y="103.3">10k</text>
<text x="139.4" y="103.5">IN3</text>
<text x="155" y="103.5">IN2</text>
<text x="315.2" y="104.9">C214</text>
<text x="315.2" y="107.2">4.7nf</text>
<text x="325.3" y="104.9">C219</text>
<text x="325.4" y="107.2">4.7nf</text>
<text x="341.8" y="102.2">+</text>
<text x="342.7" y="106.6">TL072PW</text>
<text x="43.3" y="112.9">-5VA</text>
<text x="71.5" y="112.4">C201</text>
<text x="76.7" y="112.4">330pf</text>
<text x="92.2" y="109.2">GND</text>
<text x="130.3" y="110.5">GND</text>
<text x="344" y="108.9">U203A</text>
<text x="346.9" y="113.8">C223</text>
<text x="383" y="111.8">GND</text>
<text x="310.6" y="115.6">GND</text>
<text x="320.8" y="115.6">GND</text>
<text x="334.6" y="116.4" transform="rotate(-90 334.6 116.4)">R230</text>
<text x="339.6" y="116.5" transform="rotate(-90 339.6 116.5)">71.5k</text>
<text x="346.9" y="116.1">75pf</text>
<text x="71.6" y="123.9">R211</text>
<text x="77.3" y="123.9">33k</text>
<text x="334.7" y="125.7">GND</text>
<text x="53.8" y="128.8">R201</text>
<text x="53.9" y="131.1">100k</text>
<text x="346.3" y="129.6">+12V</text>
<text x="19.1" y="134.5">AudioJack2_SwitchT</text>
<text x="33" y="132.2">J201</text>
<text x="340.6" y="135.4">C220</text>
<text x="340.6" y="137.7">0.1uf</text>
<text x="71.2" y="139.1">+</text>
<text x="72.3" y="143.5">MCP6004</text>
<text x="94.2" y="140.5">C205</text>
<text x="94.4" y="142.8">0.01uf</text>
<text x="353.7" y="139.5" transform="rotate(-90 353.7 139.5)">V+</text>
<text x="354.8" y="142.8">TL072PW</text>
<text x="355" y="140.5">U203C</text>
<text x="45.2" y="146">GND</text>
<text x="53.7" y="148.9">49.9k</text>
<text x="53.8" y="146.6">R202</text>
<text x="64.2" y="146">GND</text>
<text x="73.5" y="145.8">U201B</text>
<text x="329.6" y="146">GND</text>
<text x="340.6" y="145.6">C221</text>
<text x="340.6" y="147.9">0.1uf</text>
<text x="346.5" y="144.9">-12V</text>
<text x="33.1" y="150.5">RV201</text>
<text x="35.6" y="152.8">10k</text>
<text x="89.6" y="151.1">GND</text>
<text x="71.5" y="162">C202</text>
<text x="76.7" y="162">330pf</text>
<text x="38.2" y="162.4">-5VA</text>
<text x="71.6" y="173.4">R212</text>
<text x="77.3" y="173.4">33k</text>
<text x="53.8" y="178.3">R203</text>
<text x="19.1" y="184">AudioJack2_SwitchT</text>
<text x="33" y="181.7">J202</text>
<text x="53.9" y="180.6">100k</text>
<text x="228.7" y="185.4">Conn_02x08_Odd_Even</text>
<text x="236.8" y="183.1">J204</text>
<text x="262.1" y="183.1">D205</text>
<text x="263.5" y="185.4">D</text>
<text x="275.5" y="182.6">FB201</text>
<text x="276.7" y="184.9">220</text>
<text x="289.7" y="184.3">PWR_FLAG</text>
<text x="302.1" y="181.7">-12V</text>
<text x="71.2" y="188.6">+</text>
<text x="94.2" y="190">C206</text>
<text x="209.7" y="186.8">PWR_FLAG</text>
<text x="292.3" y="191.3">C215</text>
<text x="45.2" y="195.6">GND</text>
<text x="53.8" y="196.1">R204</text>
<text x="64.2" y="195.6">GND</text>
<text x="72.3" y="193">MCP6004</text>
<text x="73.5" y="195.3">U201D</text>
<text x="94.4" y="192.3">0.01uf</text>
<text x="292.2" y="193.6">1uf</text>
<text x="33.1" y="200.1">RV202</text>
<text x="35.6" y="202.4">10k</text>
<text x="53.7" y="198.4">49.9k</text>
<text x="89.6" y="200.7">GND</text>
<text x="254.7" y="203.2">GND</text>
<text x="262" y="203.3">D206</text>
<text x="275.5" y="202.9">FB202</text>
<text x="287.7" y="200.7">GND</text>
<text x="301.8" y="202">+12V</text>
<text x="319.2" y="202.8">U210</text>
<text x="334.1" y="202">+5V</text>
<text x="373.8" y="202.8">U205</text>
<text x="400" y="202">+3.3VA</text>
<text x="212.8" y="204.5">GND</text>
<text x="263.5" y="205.6">D</text>
<text x="276.7" y="205.3">220</text>
<text x="289.7" y="204.6">PWR_FLAG</text>
<text x="316.1" y="205.1">R-78E5.0-0.5</text>
<text x="316.5" y="208.9">IN</text>
<text x="322.4" y="208.9">OUT</text>
<text x="368.6" y="208.9">VIN</text>
<text x="371.3" y="205.1">LP2985-3.3</text>
<text x="378.4" y="208.9">VOUT</text>
<text x="38.2" y="212">-5VA</text>
<text x="71.5" y="211.5">C203</text>
<text x="76.7" y="211.5">330pf</text>
<text x="292.2" y="213.9">1uf</text>
<text x="292.3" y="211.6">C216</text>
<text x="321.9" y="213.1" transform="rotate(-90 321.9 213.1)">GND</text>
<text x="337.9" y="213.9">1uf</text>
<text x="338" y="211.6">C218</text>
<text x="364.7" y="215.4">C226</text>
<text x="368.6" y="211.5">ON/OFF</text>
<text x="376.6" y="215.6" transform="rotate(-90 376.6 215.6)">GND</text>
<text x="380.8" y="211.5">BP</text>
<text x="392.6" y="215.4">C227</text>
<text x="405.3" y="215.4">C228</text>
<text x="172.5" y="218.5">-12V</text>
<text x="287.7" y="221">GND</text>
<text x="333.5" y="221">GND</text>
<text x="364.6" y="217.7">1uf</text>
<text x="392.8" y="217.7">0.01uf</text>
<text x="405.3" y="217.7">10uf</text>
<text x="53.8" y="227.8">R205</text>
<text x="71.6" y="222.9">R213</text>
<text x="77.3" y="222.9">33k</text>
<text x="128.2" y="227.4">+3.3VA</text>
<text x="176.2" y="228">R216</text>
<text x="319.5" y="222.2">GND</text>
<text x="360.1" y="226.1">GND</text>
<text x="374.1" y="226.1">GND</text>
<text x="388.1" y="226.1">GND</text>
<text x="400.8" y="226.1">GND</text>
<text x="19.1" y="233.6">AudioJack2_SwitchT</text>
<text x="33" y="231.3">J203</text>
<text x="53.9" y="230.1">100k</text>
<text x="164.7" y="230">-5VA</text>
<text x="176.1" y="230.3">1.5k</text>
<text x="184.3" y="230">PWR_FLAG</text>
<text x="71.2" y="238.1">+</text>
<text x="94.2" y="239.5">C207</text>
<text x="131.4" y="239.8" transform="rotate(-90 131.4 239.8)">V+</text>
<text x="159.2" y="238.2">C212</text>
<text x="176.4" y="238.3">U204</text>
<text x="45.2" y="245.1">GND</text>
<text x="53.8" y="245.6">R206</text>
<text x="64.2" y="245.1">GND</text>
<text x="72.3" y="242.5">MCP6004</text>
<text x="73.5" y="244.8">U201C</text>
<text x="94.4" y="241.9">0.01uf</text>
<text x="117.3" y="243.3">0.1uf</text>
<text x="119.8" y="240.7">C211</text>
<text x="132.7" y="240.8">U201E</text>
<text x="132.8" y="243.1">MCP6004</text>
<text x="159.2" y="240.7">0.1uf</text>
<text x="177.1" y="240.6">LM4040DBZ-5</text>
<text x="33.1" y="249.6">RV203</text>
<text x="35.6" y="251.9">10k</text>
<text x="53.7" y="247.9">49.9k</text>
<text x="89.6" y="250.2">GND</text>
<text x="172.2" y="250.2">GND</text>
<text x="129" y="256.5">GND</text>
<text x="38.2" y="261.5">-5VA</text>
</g>
<g font-size="1.8" fill="#0000c2">
<text x="161.3" y="32.8">SYNCJ207</text>
<text x="30.5" y="36.6">1V/Oct</text>
<text x="403.9" y="44.2">Left Out</text>
<text x="29.2" y="53.1">Expo FM</text>
<text x="29.2" y="67.1">FM Atten</text>
<text x="29.2" y="82.3">Coarse</text>
<text x="29.2" y="101.3">Fine</text>
<text x="403.9" y="97.5">Right Out</text>
</g>
</svg>
